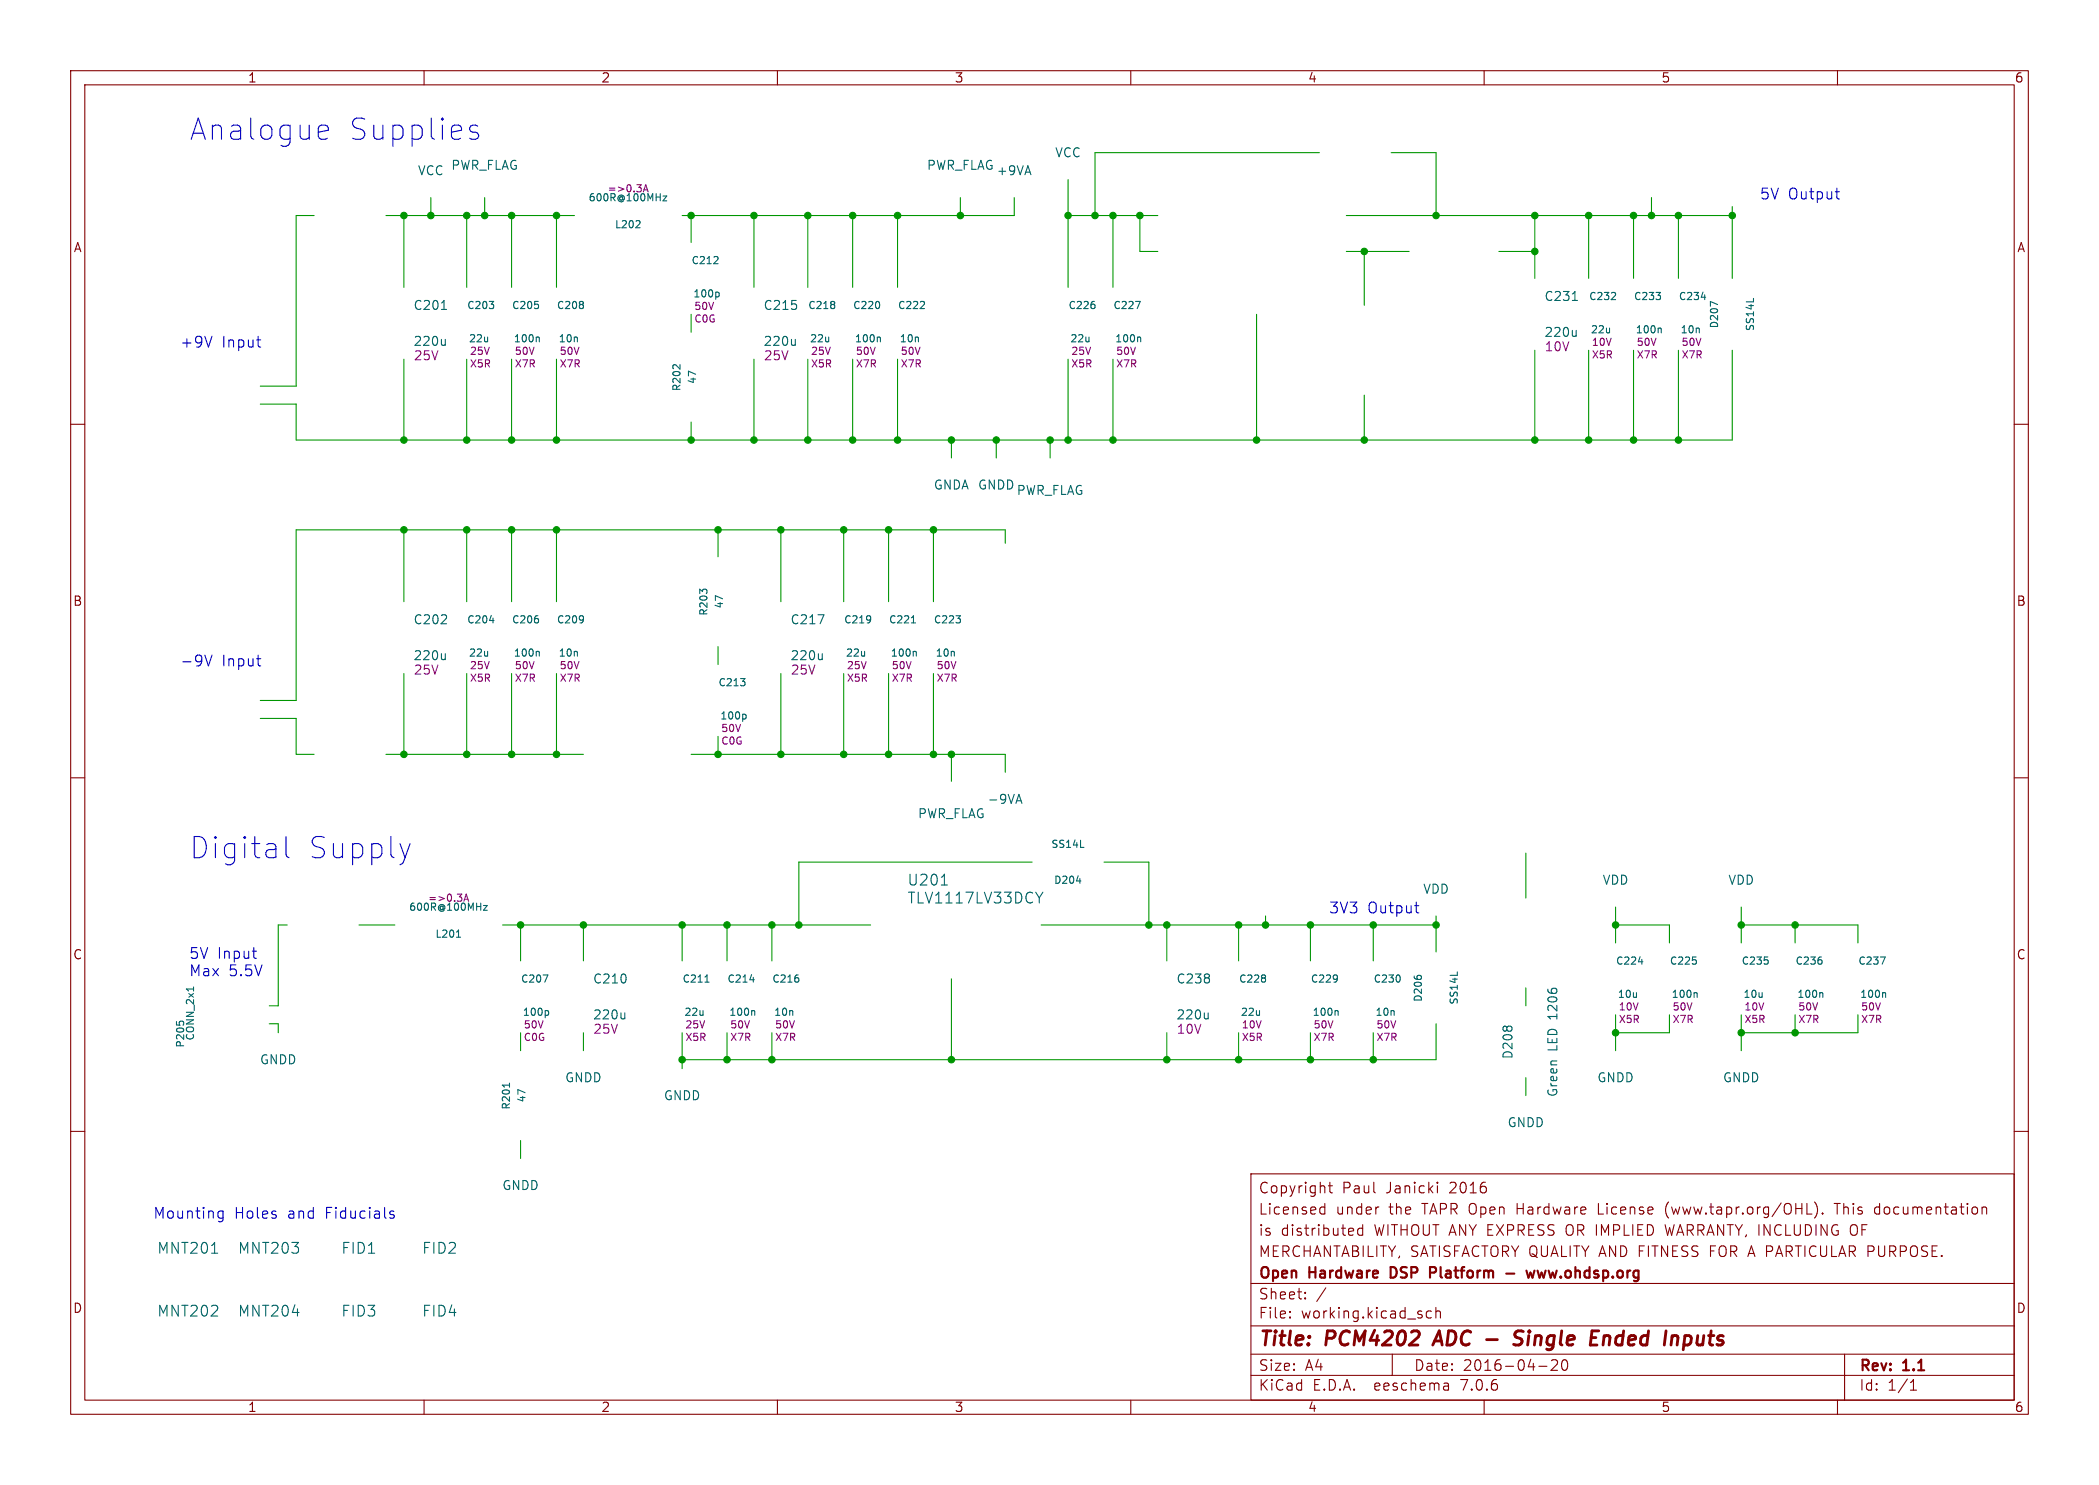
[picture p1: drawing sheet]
<svg xmlns="http://www.w3.org/2000/svg" width="297mm" height="210mm" viewBox="0 0 297 210" stroke-linecap="round" stroke-linejoin="round" font-family="sans-serif">
<g fill="none" stroke="#840000" stroke-width=".15">
<path d="M10 10h277v190h-277zM12 12h273v186h-273zM60 10v2M110 10v2M160 10v2M210 10v2M260 10v2M10 60h2M285 60h2M10 110h2M285 110h2M10 160h2"/>
<path d="M285 160h2M177 166h108v32h-108zM186.9 171.6l.1 .1 .5-.1M186.9 170.8l.1-.1 .5 .1M187.5 170.2v1.5M188 167.7h.5M188.2 167.2v1.3v.1l.3 .1M191.5 173.8v.3l-.7 .1M192.8 173.2v1.5M192.8 173.8l-.4-.1-.3 .3v.4l.1 .2 .2 .1 .4-.1M195 170.7h.1M203.4 167.2v.1"/>
<path d="M203.4 167.7v1M203.4 167.2l-.1 .1h.1M203.4 167.2l.1 .1h-.1M235.6 173.2l.4 1.5M235.7 170.6v.4v.6M255.7 171.7h.7M256.7 170a1.73 1.73 0 0 1 0 2.3M257.9 171.6h.1l-.1 .1M257.9 171.6h-.1l.1 .1M257.9 171.6v.1M259.5 170.2h.9M262.5 173.2a.51 .51 0 0 0-.7 .5v.5a.51 .51 0 0 0 .7 .5"/>
<path d="M265.8 170.7l-.4 .1-.2 .2 .1 .6 .2 .1h.3M280.5 170.8l.2-.1 .3 .1 .1 .9M60 198v2M110 198v2M160 198v2M177 194.5h108M177 191.5h108M177 187.5h108M177 181.5h108M182.5 186.3h.1l-.1 .1M182.5 186.3v.1M182.5 185.5v.1"/>
<path d="M182.5 185.5h.1l-.1 .1M184.7 183.6v.1M184.7 183.6h-.1l.1 .1M184.7 182.8v.1M184.7 182.8h-.1l.1 .1M187.6 182.1l-1.3 2M197 191.5v3M202.5 185.5l-.4-.1-.3 .3v.4l.2 .2 .1 .1 .4-.1M203.2 185.5a.37 .37 0 0 1 .6 .1v.8M203.2 184.9v1.5M204.9 195.7l.1 .9M205 196.5l-.2 .1"/>
<path d="M205 196h-.2M210 198v2M217.7 193.2h1.2M220.3 192.4l.1 .2-.1 .3-.8 .9h.9M221.1 192.4a1.02 1.02 0 0 0 .2 1.4h.2a.91 .91 0 0 0 .2-1.4M260 198v2M261 191.5v6.5M270.3 196.6h.9M270.3 195.5l.4-.4v1.5"/>
</g>
<path d="M203.6 188.2l-.9 2M215.5 188.3a.85 .85 0 0 0-1 .1 .45 .45 0 0 0 .2 .8l.3 .1a.49 .49 0 0 1 .4 .5 .49 .49 0 0 1-.5 .4l-.7-.1M225.3 188.2h.9M227 188.9l-.2 1.3M227.6 188.9h-.3l-.3 .2M238.3 190.1l.5 .1M238.4 188.9l-.2 2M239 188.9l-.6 .1" fill="none" stroke="#840000" stroke-width=".4"/>
<path d="M197.1 179.2h-.3v1.5h.3M202.3 179.2l.8 .1M203.1 179.9l-.8 .1M216 179.7l.3 1 .3-.7 .2 .7 .3-1M217.6 179.7l.2 1 .3-.7M213.1 180.1h1.2" fill="none" stroke="#840000" stroke-width=".3"/>
<g fill="none" stroke="#0000c2" stroke-width=".15">
<path d="M45.5 17.7h.5l.3 .1 .2 .6-1.5 .3M46.3 19.6l-.3 .1h-.5M67.6 17.8l-.3-.1h-.4l-.3 .1-.2 .3 .2 .5 1 .2 .1 .3-.1 .5-.3 .1h-.6l-.3-.1M259.7 27.1h.6M260 28.1h.3M30 47.6l-.5 1.5M36.3 48.1h.6M36.7 49.1h.2M29 92.6l.5 1.6 .5-1.6M36.3 93.2h.6M36.7 94.2h.2M40.5 118.3v2.6l.1 .3 .3 .1"/>
<path d="M58 119.3l-.7 2M35.7 134.5h.6M36.1 135.5h.2M200.2 128.1h.6M200.5 129l.3 .1M30.9 172.1l.2 .2 .5-.1M31.6 171.3v1.2a.41 .41 0 0 1-.7 .2M31.6 171.3h-.5l-.2 .1M55.2 171.7l.5 .1 .1 .3-.2 .2-.5-.1M55.2 171.3h.2h.3"/>
</g>
<g fill="none" stroke="#009600" stroke-width=".15">
<path d="M44.4 30.5h-2.5v24.1h-5.1M54.6 30.5h26.7M57.1 30.5v10.1M61 27.9v2.6M66 30.5v10.1M68.6 27.9v2.6M72.4 30.5v10.1M78.7 30.5v10.1M97.8 30.5v3.8M106.7 30.5v10.1M114.3 30.5v10.1M120.6 30.5v10.1"/>
<path d="M127 30.5v10.1M135.9 27.9v2.6M143.5 27.9v2.6h-47M151.1 30.5h12.7M151.1 25.4v15.2M157.5 30.5v10.1M161.3 30.5v5.1h2.5M186.7 21.6h-31.8v8.9M190.5 30.5h54.6M190.5 35.6h8.9M193 35.6v7.6M196.8 21.6h6.4v8.9"/>
<path d="M212.1 35.6h5.1M217.2 30.5v8.9M224.8 30.5v8.9M231.1 30.5v8.9M233.7 27.9v2.6M237.5 30.5v8.9M245.1 29.2v10.2M57.1 50.8v11.4M66 50.8v11.4M72.4 50.8v11.4M78.7 50.8v11.4M97.8 44.5v2.5"/>
<path d="M97.8 59.7v2.5M106.7 50.8v11.4M114.3 50.8v11.4M120.6 50.8v11.4M127 50.8v11.4M151.1 50.8v11.4M157.5 50.8v11.4M177.8 44.5v17.7M193 55.9v6.3M217.2 49.5v12.7M224.8 49.5v12.7M231.1 49.5v12.7"/>
<path d="M237.5 49.5v12.7M245.1 49.5v12.7h-203.2v-5h-5.1M57.1 74.9v10.2M66 74.9v10.2M72.4 74.9v10.2M78.7 74.9v10.2M101.6 74.9v3.8M110.5 74.9v10.2M119.4 74.9v10.2M125.7 74.9v10.2M132.1 74.9v10.2M134.6 62.2v2.6"/>
<path d="M141 62.2v2.6M142.2 76.8v-1.9h-100.3v24.2h-5.1M148.6 62.2v2.6M57.1 95.3v11.4M66 95.3v11.4M72.4 95.3v11.4M78.7 95.3v11.4M101.6 91.4v2.6M110.5 95.3v11.4M119.4 95.3v11.4M125.7 95.3v11.4M132.1 95.3v11.4"/>
<path d="M36.8 101.6h5.1v5.1h2.5M54.6 106.7h27.9M97.8 106.7h44.4v2.5M101.6 104.1v2.6M134.6 106.7v3.8M40.6 130.8h-1.2v11.4h-1.3M50.8 130.8h5.1M71.1 130.8h52.1M73.7 130.8v5.1M82.5 130.8v5.1M96.5 130.8v5.1M102.9 130.8v5.1"/>
<path d="M109.2 130.8v5.1M134.6 138.4v11.5M146 121.9h-33v8.9M147.3 130.8h55.9M156.2 121.9h6.4v8.9M165.1 130.8v5.1M175.3 130.8v5.1M179.1 129.5v1.3M185.4 130.8v5.1M194.3 130.8v5.1M203.2 129.5v5.1M215.9 120.7v6.3"/>
<path d="M215.9 139.7v2.5M228.6 130.8h7.6v2.6M228.6 128.3v5.1M246.4 128.3v5.1M246.4 130.8h16.5v2.6M254 130.8v2.6M38.1 144.8h1.3v1.3M73.7 146.1v2.5M82.5 146.1v2.5M96.5 146.1v5M102.9 146.1v3.8M109.2 146.1v3.8"/>
<path d="M165.1 146.1v3.8M175.3 146.1v3.8M185.4 146.1v3.8M194.3 146.1v3.8M203.2 144.8v5.1h-106.7M215.9 152.4v2.5M228.6 143.5v5.1M236.2 143.5v2.6h-7.6M246.4 143.5v5.1M254 143.5v2.6M262.9 143.5v2.6h-16.5M73.7 161.3v2.5"/>
</g>
<g fill="none" stroke="#006464" stroke-width=".15">
<path d="M90.5 31.2l.1 .2-.1 .2-.6 .6h.7M93.8 27.7h.5l-.5 .7h.5M101 37.3h.6M101.6 36.4v.3M62.5 43.8h.7M63 48v.8M63 48.7l-.2 .1M69.2 42.6h.7l-.4 .4M69.8 43.1v.4M76 47.7l.3 .1v.5M76.2 43.1v.4M82.5 42.7v.3"/>
<path d="M82.5 43.2v.3M95.3 51.6h.3M96.2 51.6v.6M101.6 41.3l.2 .2v.3l-.2 .2M112.5 48v.8M112.5 48.7l-.1 .1M118.1 42.7v.3M118.1 43.2v.3M124.3 47.7l.3 .1v.5M124.4 42.8v.6M130.2 43.6h.6M130.8 42.7v.4"/>
<path d="M154.9 43.1v.4M160.7 42.6h.6l-.4 1M161.1 47.7l.3 .1v.5M222.5 42.5h.7M223 46.7v.9M223 47.4l-.2 .2M228 42.4h.6M228.6 41.5v.3M234.3 41.4h.7l-.4 .3M234.8 46.4l.3 .1v.6M234.9 41.8v.5M240.7 42h.7"/>
<path d="M243 43.1l-1-.5v.7M248.1 42.2v.5M63 92.4v.9M63 93.2l-.2 .1M69.3 87.8h.6M76 92.1l.3 .2v.5M76.2 87.6v.4M82.5 87.2v.7M82.6 87.5l-.1 .1M99.4 83.7l-.4-.4v.7M99.5 83.4h.4M104.8 96h.6l-.3 .4"/>
<path d="M105.4 96.4v.5M115.7 86.9h.9l-.6 1.3M116.3 92.4v.9M116.3 93.2l-.1 .1M123.1 87.2v.7M123.2 87.5l-.1 .1M129 88.1h.5M129.4 92.1l.3 .2v.5M135.3 87.1h.6l-.3 .4M135.8 87.6v.4M105.4 101l.2 .2v.3l-.2 .2M143.9 113.2h.6"/>
<path d="M144.2 112.3l.4 1.3M152.9 119.8h.5M27.4 139.6v.6M64.6 132.5h.6M64.8 131.7l.1-.2v1M68.4 128.1h.5l-.5 .6h.5M76.8 137.9h.7l-.4 1M99.8 138.9h.5M106.1 138.6h.6M113 138.4v.4M133.2 125.2h.9M147.6 126.2l-.5 .8"/>
<path d="M152.3 124.6h.6M179 138v.2M179 138.4v.4M189.2 138v.7M189.2 138.3v.1M198.1 138.1v.6M200.6 138h.4M206.2 137.5v.4M231.8 136h.7M240 135.8v.5M250.1 135.8v.5M257.8 135.8v.5"/>
<path d="M266.1 135.3h.7l-.5 1.1M25 144.5v.4M25.4 144.6l.2-.2h.2l.2 .2M72.1 153.2v.6M77.4 142.9l.2 .2v.3l-.2 .2M88.4 143.2v.9M88.4 144l-.2 .1M106.5 142.9l.3 .2v.5M171 143.2v.9M171 144l-.2 .1M189.1 142.9l.2 .2v.5M239.9 140.4l.2 .1v.6"/>
<path d="M257.6 140.4l.3 .1v.6M266.5 140.4l.3 .1v.6M29.9 177.2h.9"/>
</g>
<path d="M91 27.1l.4-1 .3 1M91.1 26.8h.5M65.6 127.5l.4-1.1 .3 1.1M65.7 127.2h.5" fill="none" stroke="#840084" stroke-width=".15"/>
<g fill="#009600" stroke="#009600" stroke-width=".15">
<circle cx="165.1" cy="130.8" r=".46"/>
<circle cx="179.1" cy="130.8" r=".46"/>
<circle cx="175.3" cy="130.8" r=".46"/>
<circle cx="185.4" cy="149.9" r=".46"/>
<circle cx="194.3" cy="149.9" r=".46"/>
<circle cx="175.3" cy="149.9" r=".46"/>
<circle cx="165.1" cy="149.9" r=".46"/>
<circle cx="224.8" cy="30.5" r=".46"/>
<circle cx="231.1" cy="30.5" r=".46"/>
<circle cx="217.2" cy="62.2" r=".46"/>
<circle cx="224.8" cy="62.2" r=".46"/>
<circle cx="217.2" cy="35.6" r=".46"/>
<circle cx="203.2" cy="30.5" r=".46"/>
<circle cx="217.2" cy="30.5" r=".46"/>
<circle cx="231.1" cy="62.2" r=".46"/>
<circle cx="237.5" cy="62.2" r=".46"/>
<circle cx="245.1" cy="30.5" r=".46"/>
<circle cx="233.7" cy="30.5" r=".46"/>
<circle cx="237.5" cy="30.5" r=".46"/>
<circle cx="185.4" cy="130.8" r=".46"/>
<circle cx="194.3" cy="130.8" r=".46"/>
<circle cx="228.6" cy="130.8" r=".46"/>
<circle cx="203.2" cy="130.8" r=".46"/>
<circle cx="228.6" cy="146.1" r=".46"/>
<circle cx="193" cy="35.6" r=".46"/>
<circle cx="154.9" cy="30.5" r=".46"/>
<circle cx="177.8" cy="62.2" r=".46"/>
<circle cx="157.5" cy="62.2" r=".46"/>
<circle cx="161.3" cy="30.5" r=".46"/>
<circle cx="157.5" cy="30.5" r=".46"/>
<circle cx="193" cy="62.2" r=".46"/>
<circle cx="246.4" cy="146.1" r=".46"/>
<circle cx="254" cy="130.8" r=".46"/>
<circle cx="254" cy="146.1" r=".46"/>
<circle cx="246.4" cy="130.8" r=".46"/>
<circle cx="134.6" cy="149.9" r=".46"/>
<circle cx="113" cy="130.8" r=".46"/>
<circle cx="109.2" cy="130.8" r=".46"/>
<circle cx="162.6" cy="130.8" r=".46"/>
<circle cx="134.6" cy="106.7" r=".46"/>
<circle cx="109.2" cy="149.9" r=".46"/>
<circle cx="151.1" cy="62.2" r=".46"/>
<circle cx="148.6" cy="62.2" r=".46"/>
<circle cx="151.1" cy="30.5" r=".46"/>
<circle cx="135.9" cy="30.5" r=".46"/>
<circle cx="134.6" cy="62.2" r=".46"/>
<circle cx="141" cy="62.2" r=".46"/>
<circle cx="125.7" cy="74.9" r=".46"/>
<circle cx="132.1" cy="74.9" r=".46"/>
<circle cx="120.6" cy="62.2" r=".46"/>
<circle cx="97.8" cy="62.2" r=".46"/>
<circle cx="106.7" cy="62.2" r=".46"/>
<circle cx="66" cy="62.2" r=".46"/>
<circle cx="72.4" cy="74.9" r=".46"/>
<circle cx="66" cy="74.9" r=".46"/>
<circle cx="78.7" cy="30.5" r=".46"/>
<circle cx="72.4" cy="30.5" r=".46"/>
<circle cx="72.4" cy="62.2" r=".46"/>
<circle cx="78.7" cy="62.2" r=".46"/>
<circle cx="57.1" cy="106.7" r=".46"/>
<circle cx="66" cy="106.7" r=".46"/>
<circle cx="72.4" cy="106.7" r=".46"/>
<circle cx="78.7" cy="106.7" r=".46"/>
<circle cx="101.6" cy="74.9" r=".46"/>
<circle cx="78.7" cy="74.9" r=".46"/>
<circle cx="110.5" cy="74.9" r=".46"/>
<circle cx="125.7" cy="106.7" r=".46"/>
<circle cx="119.4" cy="106.7" r=".46"/>
<circle cx="132.1" cy="106.7" r=".46"/>
<circle cx="119.4" cy="74.9" r=".46"/>
<circle cx="110.5" cy="106.7" r=".46"/>
<circle cx="101.6" cy="106.7" r=".46"/>
<circle cx="114.3" cy="30.5" r=".46"/>
<circle cx="106.7" cy="30.5" r=".46"/>
<circle cx="97.8" cy="30.5" r=".46"/>
<circle cx="127" cy="30.5" r=".46"/>
<circle cx="120.6" cy="30.5" r=".46"/>
<circle cx="114.3" cy="62.2" r=".46"/>
<circle cx="127" cy="62.2" r=".46"/>
<circle cx="68.6" cy="30.5" r=".46"/>
<circle cx="61" cy="30.5" r=".46"/>
<circle cx="66" cy="30.5" r=".46"/>
<circle cx="57.1" cy="30.5" r=".46"/>
<circle cx="57.1" cy="62.2" r=".46"/>
<circle cx="57.1" cy="74.9" r=".46"/>
<circle cx="96.5" cy="149.9" r=".46"/>
<circle cx="82.5" cy="130.8" r=".46"/>
<circle cx="73.7" cy="130.8" r=".46"/>
<circle cx="102.9" cy="130.8" r=".46"/>
<circle cx="96.5" cy="130.8" r=".46"/>
<circle cx="102.9" cy="149.9" r=".46"/>
</g>
<g font-size="4.2" fill="#0000c2">
<text x="26.7" y="20.1">Analogue</text>
<text x="49.1" y="20.1">Supplies</text>
<text x="26.7" y="121.7">Digital</text>
<text x="43.4" y="121.7">Supply</text>
</g>
<g font-size="2.8" fill="#840000">
<text x="178" y="190.9">Title:</text>
<text x="187.7" y="190.9">PCM4202</text>
<text x="203.9" y="190.9">ADC -</text>
<text x="216.7" y="190.9">Single</text>
<text x="228.3" y="190.9">Ended</text>
<text x="239.6" y="190.9">Inputs</text>
</g>
<g font-size="2.1" fill="#0000c2">
<text x="248.9" y="28.3">5V Output</text>
<text x="25.4" y="49.3">+9V</text>
<text x="31.4" y="49.3">Input</text>
<text x="25.4" y="94.4">-9V</text>
<text x="31.4" y="94.4">Input</text>
<text x="188" y="129.3">3V3</text>
<text x="193.5" y="129.3">Output</text>
<text x="26.7" y="135.7">5V Input</text>
<text x="26.7" y="138.2">Max</text>
<text x="32.3" y="138.2">5.5V</text>
<text x="21.6" y="172.5">Mounting</text>
<text x="33.1" y="172.5">Holes</text>
<text x="40.8" y="172.5">and</text>
<text x="46.2" y="172.5">Fiducials</text>
</g>
<g font-size="2.1" fill="#006464">
<text x="128.3" y="125.5">U201</text>
<text x="128.3" y="128">TLV1117LV33DCY</text>
<text x="22.2" y="177.5">MNT201</text>
<text x="33.6" y="177.5">MNT203</text>
<text x="48.2" y="177.5">FID1</text>
<text x="59.7" y="177.5">FID2</text>
<text x="22.2" y="186.4">MNT202</text>
<text x="33.6" y="186.4">MNT204</text>
<text x="48.2" y="186.4">FID3</text>
<text x="59.7" y="186.4">FID4</text>
</g>
<g font-size="2.1" fill="#840000">
<text x="178" y="172">Licensed</text>
<text x="178" y="169">Copyright</text>
<text x="189" y="172">under</text>
<text x="189.9" y="169">Paul</text>
<text x="196.2" y="169">Janicki</text>
<text x="196.6" y="172">the</text>
<text x="201.4" y="172">TAPR Open</text>
<text x="205.3" y="169">2016</text>
<text x="215" y="172">Hardware</text>
<text x="226.7" y="172">License</text>
<text x="236.3" y="172">(www.tapr.org/OHL).</text>
<text x="260.5" y="172">This</text>
<text x="266.3" y="172">documentation</text>
<text x="178" y="178">MERCHANTABILITY, SATISFACTORY QUALITY AND FITNESS FOR A PARTICULAR PURPOSE.</text>
<text x="178" y="175">is</text>
<text x="181.2" y="175">distributed</text>
<text x="194.5" y="175">WITHOUT ANY EXPRESS OR IMPLIED</text>
<text x="236.4" y="175">WARRANTY, INCLUDING</text>
<text x="262.8" y="175">OF</text>
<text x="178" y="184">Sheet:</text>
<text x="178" y="181.2">Open</text>
<text x="185.3" y="181.2">Hardware</text>
<text x="197.4" y="181.2">DSP</text>
<text x="203.6" y="181.2">Platform</text>
<text x="218.6" y="181.2">www.ohdsp.org</text>
<text x="178" y="186.7">File:</text>
<text x="184.1" y="186.7">working.kicad_sch</text>
<text x="178" y="196.9">KiCad</text>
<text x="178" y="194.1">Size:</text>
<text x="184.7" y="194.1">A4</text>
<text x="185.7" y="196.9">E.D.A.</text>
<text x="194.6" y="196.9">eeschema</text>
<text x="200" y="194.1">Date:</text>
<text x="207" y="196.9">7.0.6</text>
<text x="207" y="194.1">2016-04-20</text>
<text x="263" y="194.3">Rev:</text>
<text x="263" y="196.9">Id:</text>
<text x="267.1" y="196.9">1/1</text>
<text x="269.4" y="194.3">1.1</text>
</g>
<g font-size="1.8" fill="#840000">
<text x="35" y="11.9">1</text>
<text x="85" y="11.9">2</text>
<text x="135" y="11.9">3</text>
<text x="185" y="11.9">4</text>
<text x="235" y="11.9">5</text>
<text x="285" y="11.9">6</text>
<text x="10.3" y="35.9">A</text>
<text x="285.3" y="35.9">A</text>
<text x="10.3" y="85.9">B</text>
<text x="285.3" y="85.9">B</text>
<text x="10.3" y="135.9">C</text>
<text x="285.3" y="135.9">C</text>
<text x="10.3" y="185.9">D</text>
<text x="285.3" y="185.9">D</text>
<text x="35" y="199.9">1</text>
<text x="85" y="199.9">2</text>
<text x="135" y="199.9">3</text>
<text x="185" y="199.9">4</text>
<text x="235" y="199.9">5</text>
<text x="285" y="199.9">6</text>
</g>
<g font-size="1.8" fill="#006464">
<text x="149.2" y="22.5">VCC</text>
<text x="59" y="25">VCC</text>
<text x="63.8" y="24.2">PWR_FLAG</text>
<text x="131.1" y="24.2">PWR_FLAG</text>
<text x="140.9" y="25">+9VA</text>
<text x="58.4" y="44">C201</text>
<text x="108" y="44">C215</text>
<text x="218.4" y="42.8">C231</text>
<text x="218.4" y="47.9">220u</text>
<text x="58.4" y="49.1">220u</text>
<text x="108" y="49.1">220u</text>
<text x="132" y="69.4">GNDA GNDD</text>
<text x="143.8" y="70.2">PWR_FLAG</text>
<text x="58.4" y="88.5">C202</text>
<text x="111.8" y="88.5">C217</text>
<text x="58.4" y="93.6">220u</text>
<text x="111.8" y="93.6">220u</text>
<text x="139.7" y="113.9">-9VA</text>
<text x="129.8" y="115.9">PWR_FLAG</text>
<text x="226.7" y="125.3">VDD</text>
<text x="244.5" y="125.3">VDD</text>
<text x="201.3" y="126.6">VDD</text>
<text x="83.8" y="139.3">C210</text>
<text x="166.4" y="139.3">C238</text>
<text x="83.8" y="144.4">220u</text>
<text x="166.4" y="144.4">220u</text>
<text x="214.2" y="149.9" transform="rotate(-90 214.2 149.9)">D208</text>
<text x="220.6" y="148.7" transform="rotate(-90 220.6 148.7)">LED 1206</text>
<text x="36.7" y="150.7">GNDD</text>
<text x="79.9" y="153.3">GNDD</text>
<text x="93.8" y="155.8">GNDD</text>
<text x="220.6" y="155.2" transform="rotate(-90 220.6 155.2)">Green</text>
<text x="225.9" y="153.3">GNDD</text>
<text x="243.7" y="153.3">GNDD</text>
<text x="213.2" y="159.6">GNDD</text>
<text x="71" y="168.5">GNDD</text>
</g>
<g font-size="1.8" fill="#840084">
<text x="58.5" y="51.2">25V</text>
<text x="108" y="51.2">25V</text>
<text x="218.5" y="49.9">10V</text>
<text x="58.5" y="95.6">25V</text>
<text x="111.8" y="95.6">25V</text>
<text x="83.9" y="146.4">25V</text>
<text x="166.4" y="146.4">10V</text>
</g>
<g font-size="1.4" fill="#006464">
<text x="83.2" y="28.7">600R@100MHz</text>
<text x="86.9" y="32.5">L202</text>
<text x="97.8" y="37.6">C212</text>
<text x="66" y="43.9">C203</text>
<text x="72.4" y="43.9">C205</text>
<text x="78.7" y="43.9">C208</text>
<text x="98" y="42.3">100p</text>
<text x="114.3" y="43.9">C218</text>
<text x="120.6" y="43.9">C220</text>
<text x="127" y="43.9">C222</text>
<text x="151.1" y="43.9">C226</text>
<text x="157.4" y="43.9">C227</text>
<text x="224.8" y="42.6">C232</text>
<text x="231.1" y="42.6">C233</text>
<text x="231.4" y="47.3">100n</text>
<text x="237.5" y="42.6">C234</text>
<text x="243.3" y="46.5" transform="rotate(-90 243.3 46.5)">D207</text>
<text x="248.4" y="46.9" transform="rotate(-90 248.4 46.9)">SS14L</text>
<text x="72.6" y="48.6">100n</text>
<text x="120.9" y="48.6">100n</text>
<text x="157.7" y="48.6">100n</text>
<text x="96.5" y="55.4" transform="rotate(-90 96.5 55.4)">R202</text>
<text x="98.7" y="54.4" transform="rotate(-90 98.7 54.4)">47</text>
<text x="66" y="88.4">C204</text>
<text x="72.4" y="88.4">C206</text>
<text x="78.7" y="88.4">C209</text>
<text x="100.3" y="87.2" transform="rotate(-90 100.3 87.2)">R203</text>
<text x="102.5" y="86.2" transform="rotate(-90 102.5 86.2)">47</text>
<text x="119.3" y="88.4">C219</text>
<text x="125.7" y="88.4">C221</text>
<text x="132" y="88.4">C223</text>
<text x="72.6" y="93.1">100n</text>
<text x="125.9" y="93.1">100n</text>
<text x="101.6" y="97.3">C213</text>
<text x="101.8" y="102">100p</text>
<text x="148.7" y="120.1">SS14L</text>
<text x="149" y="125.2">D204</text>
<text x="57.8" y="129">600R@100MHz</text>
<text x="61.5" y="132.8">L201</text>
<text x="228.6" y="136.6">C224</text>
<text x="236.2" y="136.6">C225</text>
<text x="246.3" y="136.6">C235</text>
<text x="254" y="136.6">C236</text>
<text x="262.9" y="136.6">C237</text>
<text x="73.6" y="139.2">C207</text>
<text x="73.9" y="143.9">100p</text>
<text x="96.5" y="139.2">C211</text>
<text x="102.8" y="139.2">C214</text>
<text x="103.1" y="143.9">100n</text>
<text x="109.2" y="139.2">C216</text>
<text x="175.2" y="139.2">C228</text>
<text x="185.4" y="139.2">C229</text>
<text x="185.6" y="143.9">100n</text>
<text x="194.3" y="139.2">C230</text>
<text x="201.4" y="141.8" transform="rotate(-90 201.4 141.8)">D206</text>
<text x="206.5" y="142.2" transform="rotate(-90 206.5 142.2)">SS14L</text>
<text x="236.4" y="141.3">100n</text>
<text x="254.2" y="141.3">100n</text>
<text x="263.1" y="141.3">100n</text>
<text x="26.3" y="148.3" transform="rotate(-90 26.3 148.3)">P205</text>
<text x="27.7" y="147.3" transform="rotate(-90 27.7 147.3)">CONN_2x1</text>
<text x="72.4" y="157" transform="rotate(-90 72.4 157)">R201</text>
<text x="74.6" y="156" transform="rotate(-90 74.6 156)">47</text>
</g>
<g font-size="1.4" fill="#840084">
<text x="85.9" y="27.4">=&gt;0.3A</text>
<text x="98.1" y="44">50V</text>
<text x="98.1" y="45.8">C0G</text>
<text x="225" y="47.3">22u</text>
<text x="237.7" y="47.3">10n</text>
<text x="66.3" y="48.6">22u</text>
<text x="66.4" y="50.4">25V</text>
<text x="66.4" y="52.2">X5R</text>
<text x="72.7" y="50.4">50V</text>
<text x="72.7" y="52.2">X7R</text>
<text x="79" y="48.6">10n</text>
<text x="79.1" y="50.4">50V</text>
<text x="79.1" y="52.2">X7R</text>
<text x="114.5" y="48.6">22u</text>
<text x="114.6" y="50.4">25V</text>
<text x="114.6" y="52.2">X5R</text>
<text x="121" y="50.4">50V</text>
<text x="121" y="52.2">X7R</text>
<text x="127.2" y="48.6">10n</text>
<text x="127.3" y="50.4">50V</text>
<text x="127.3" y="52.2">X7R</text>
<text x="151.3" y="48.6">22u</text>
<text x="151.5" y="50.4">25V</text>
<text x="151.5" y="52.2">X5R</text>
<text x="157.8" y="50.4">50V</text>
<text x="157.8" y="52.2">X7R</text>
<text x="225.1" y="49.1">10V</text>
<text x="225.1" y="50.9">X5R</text>
<text x="231.5" y="49.1">50V</text>
<text x="231.5" y="50.9">X7R</text>
<text x="237.8" y="49.1">50V</text>
<text x="237.8" y="50.9">X7R</text>
<text x="66.3" y="93.1">22u</text>
<text x="66.4" y="94.8">25V</text>
<text x="72.7" y="94.8">50V</text>
<text x="79" y="93.1">10n</text>
<text x="79.1" y="94.8">50V</text>
<text x="119.6" y="93.1">22u</text>
<text x="119.7" y="94.8">25V</text>
<text x="126.1" y="94.8">50V</text>
<text x="132.3" y="93.1">10n</text>
<text x="132.4" y="94.8">50V</text>
<text x="66.4" y="96.6">X5R</text>
<text x="72.7" y="96.6">X7R</text>
<text x="79.1" y="96.6">X7R</text>
<text x="119.7" y="96.6">X5R</text>
<text x="126.1" y="96.6">X7R</text>
<text x="132.4" y="96.6">X7R</text>
<text x="101.9" y="103.7">50V</text>
<text x="101.9" y="105.5">C0G</text>
<text x="60.5" y="127.7">=&gt;0.3A</text>
<text x="96.7" y="143.9">22u</text>
<text x="109.4" y="143.9">10n</text>
<text x="175.5" y="143.9">22u</text>
<text x="194.5" y="143.9">10n</text>
<text x="228.8" y="141.3">10u</text>
<text x="228.9" y="143.1">10V</text>
<text x="236.6" y="143.1">50V</text>
<text x="246.6" y="141.3">10u</text>
<text x="246.7" y="143.1">10V</text>
<text x="254.3" y="143.1">50V</text>
<text x="263.2" y="143.1">50V</text>
<text x="74" y="145.6">50V</text>
<text x="74" y="147.4">C0G</text>
<text x="96.9" y="145.6">25V</text>
<text x="96.9" y="147.4">X5R</text>
<text x="103.2" y="145.6">50V</text>
<text x="103.2" y="147.4">X7R</text>
<text x="109.6" y="145.6">50V</text>
<text x="109.6" y="147.4">X7R</text>
<text x="175.6" y="145.6">10V</text>
<text x="175.6" y="147.4">X5R</text>
<text x="185.8" y="145.6">50V</text>
<text x="185.8" y="147.4">X7R</text>
<text x="194.7" y="145.6">50V</text>
<text x="194.7" y="147.4">X7R</text>
<text x="228.9" y="144.9">X5R</text>
<text x="236.6" y="144.9">X7R</text>
<text x="246.7" y="144.9">X5R</text>
<text x="254.3" y="144.9">X7R</text>
<text x="263.2" y="144.9">X7R</text>
</g>
</svg>
